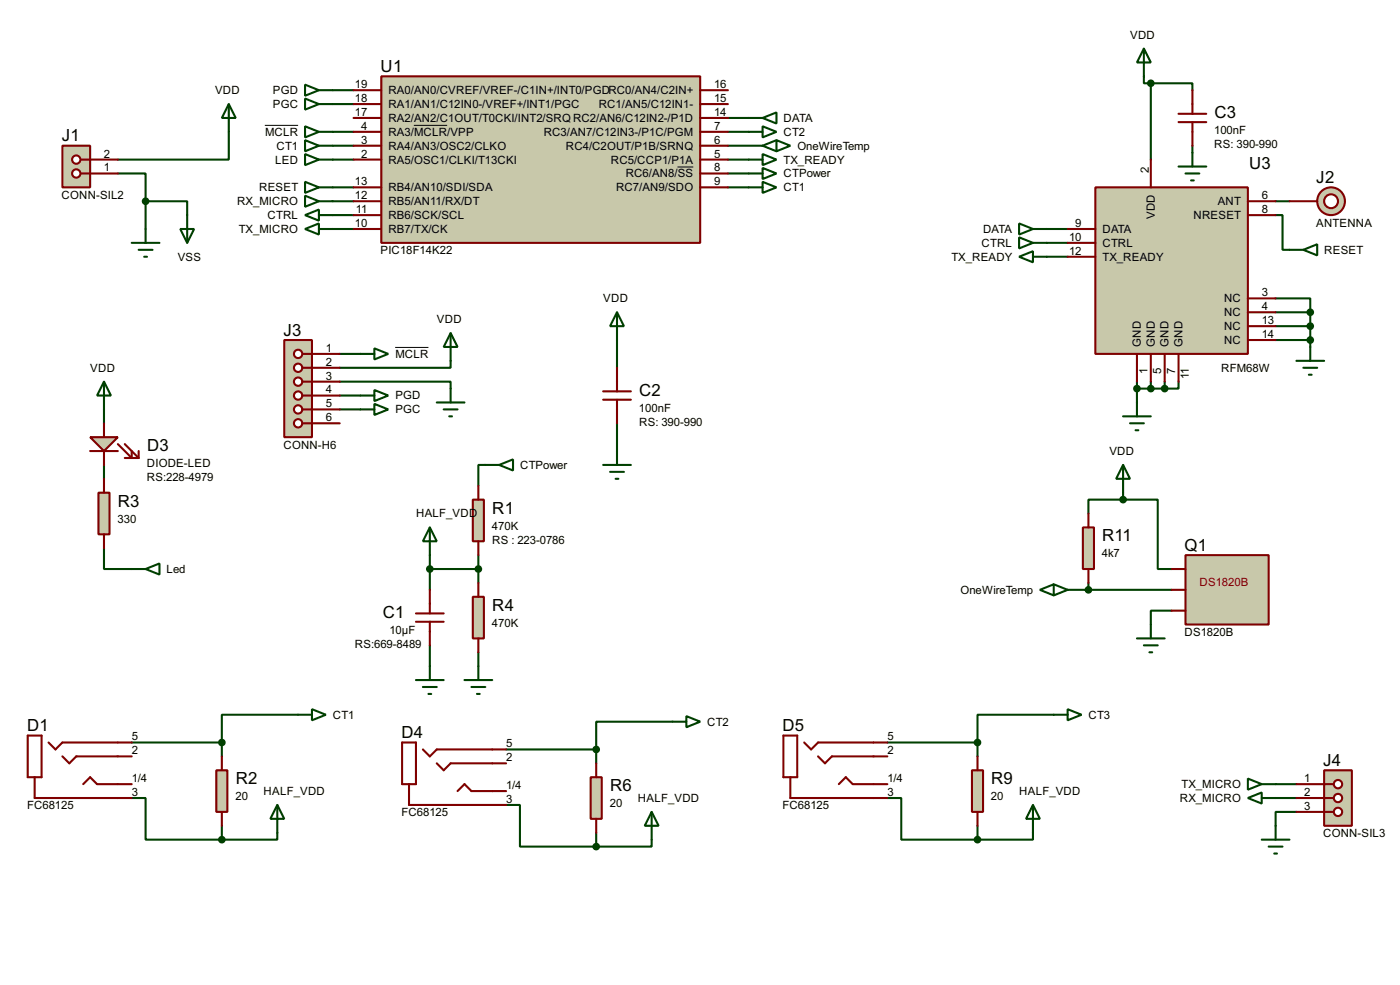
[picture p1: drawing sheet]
<svg xmlns="http://www.w3.org/2000/svg" width="256mm" height="180mm" viewBox="0 0 256 180" stroke-linecap="round" stroke-linejoin="round" font-family="sans-serif">
<g fill="none" stroke="#004000" stroke-width=".38">
<path d="M61 16.5h3.8M61 19h3.8M209.5 14v1.2h1.3M210.8 15.2h7.6v1.3M210.8 15.2v14M21.6 31.7h5.1v5.1M26.7 36.8h7.6v2.6M26.7 36.8v5.1M41.9 24.1v5.1h-20.3M61 24.1h3.8M61 39.4h3.8M61 34.3h3.8"/>
<path d="M61 26.7h3.8M61 36.8h3.8M61 29.2h3.8M133.3 24.1h3.9M133.3 34.3h3.9M133.3 31.7h3.9M133.3 26.7h6.4M133.3 29.2h3.9M133.3 21.6h3.9M218.4 26.7v1.2M233.7 39.4h1.2v6.3h1.3M233.7 36.8h2.5"/>
<path d="M61 41.9h3.8M191.8 41.9h3.8M191.8 44.4h3.8M191.8 47h3.8M233.7 54.6h6.3v2.5M233.7 59.7h6.3M233.7 57.1h6.3M240 57.1v6.4M19 74.9v2.6M62.2 69.8h20.3v1.3M62.2 64.8h3.8M62.2 72.4h3.8"/>
<path d="M62.2 74.9h3.8M82.5 66v1.3h-20.3M113 62.2v5.1M113 77.5v5M208.3 69.8v3.9M208.3 71.1h5.1M210.8 69.8v1.3M213.4 69.8v1.3M215.9 69.8v1.3h-2.5M233.7 62.2h6.3M19 85.1v2.5M88.9 85.1h-1.3v3.8"/>
<path d="M205.7 91.4h-6.3v2.6M205.7 91.4h6.4v12.7h2.5M205.7 90.2v1.2M19 100.3v3.8h5.1M78.7 101.6v6.3M78.7 118.1v3.8M78.7 104.1h8.9M87.6 101.6v5.1M87.6 119.4v2.5M195.6 107.9h19M199.4 106.7v1.2M214.6 111.8h-3.8v2.5"/>
<path d="M24.1 135.9h16.5M40.6 135.9v2.5M54.6 130.8h-14v5.1M92.7 137.2h16.5M109.2 137.2v2.5M123.2 132.1h-14v5.1M162.6 135.9h16.5M179.1 135.9v2.5M193 130.8h-13.9v5.1M24.1 146h2.6v7.7h13.9M40.6 151.1v2.6M50.8 152.4v1.3h-10.2"/>
<path d="M92.7 147.3h2.5v7.6h14M109.2 152.4v2.5M119.4 153.7v1.2h-10.2M162.6 146h2.5v7.7h14M179.1 151.1v2.6M189.2 152.4v1.3h-10.1M233.7 143.5h3.8M233.7 146h3.8M237.5 148.6h-3.8v2.5"/>
</g>
<path d="M69.8 14h58.5v30.4h-58.5z" fill="#c8c8aa" stroke="#800000" stroke-width=".38"/>
<g fill="none" stroke="#800000" stroke-width=".38">
<path d="M64.8 16.5h5M64.8 19h5M128.3 16.5h5M128.3 19h5M64.8 26.7h5M64.8 29.2h5M64.8 34.3h5M64.8 36.8h5M64.8 39.4h5M64.8 24.1h5M64.8 21.6h5M128.3 26.7h5"/>
<path d="M128.3 29.2h5M128.3 34.3h5M128.3 24.1h5M128.3 31.7h5M128.3 21.6h5M64.8 41.9h5"/>
</g>
<path d="M75.8 22.9h6.1M124.1 30.6h2.9" fill="none" stroke="#000" stroke-width=".18"/>
<path d="M11.4 26.7h5.1v7.6h-5.1z" fill="#c8c8aa" stroke="#800000" stroke-width=".38"/>
<path d="M14.7 31.7h1.8" fill="none" stroke="#800000" stroke-width=".38"/>
<circle cx="14" cy="31.8" r=".76" fill="#feffff" stroke="#800000" stroke-width=".38"/>
<path d="M14.7 29.2h1.8" fill="none" stroke="#800000" stroke-width=".38"/>
<circle cx="14" cy="29.2" r=".76" fill="#feffff" stroke="#800000" stroke-width=".38"/>
<path d="M16.5 31.7h5.1M16.5 29.2h5.1" fill="none" stroke="#800000" stroke-width=".38"/>
<path d="M41.9 19l1.3 2.6h-2.6zM41.9 19v5.1M34.3 39.4v5M24.1 44.4h5.1M25.4 45.7h2.5M26.4 47h.5M26.7 41.9v2.5M33 41.9h2.6l-1.3 2.5z" fill="none" stroke="#004000" stroke-width=".38"/>
<circle cx="26.7" cy="36.8" r=".51" fill="#004000" stroke="#004000" stroke-width=".38"/>
<path d="M16.5 80h5.1l-2.6 2.5z" fill="#c8c8aa" stroke="#800000" stroke-width=".38"/>
<path d="M19 77.5v2.5M16.5 82.5h5.1M19 82.5v2.6M21.6 81.3l2.5 2.5v-1.3M22.9 81.3l2.5 2.5M22.9 83.8h2.5M25.4 82.5v1.3" fill="none" stroke="#800000" stroke-width=".38"/>
<path d="M18 90.2h2.1v7.6h-2.1z" fill="#c8c8aa" stroke="#800000" stroke-width=".38"/>
<path d="M19 87.6v2.6M19 97.8v2.5M5.1 134.6h2.5v7.6h-2.5zM8.9 135.9l1.3 1.3 1.2-1.3h12.7M11.4 138.4l1.3 1.3 1.3-1.3h10.1M6.3 142.2v3.8h17.8M15.2 143.5l1.3-1.3 1.3 1.3h6.3" fill="none" stroke="#800000" stroke-width=".38"/>
<path d="M137.2 24.1h2.5M139.7 23.1l2.5 1-2.5 1zM24.1 104.1h2.6M26.7 104.1l2.5-1v2.1z" fill="none" stroke="#004000" stroke-width=".38"/>
<path d="M39.6 141h2.1v7.6h-2.1z" fill="#c8c8aa" stroke="#800000" stroke-width=".38"/>
<path d="M40.6 138.4v2.6M40.6 148.6v2.5" fill="none" stroke="#800000" stroke-width=".38"/>
<path d="M76.2 124.5h5.1M77.5 125.7h2.5M78.5 127h.5M78.7 121.9v2.6" fill="none" stroke="#004000" stroke-width=".38"/>
<path d="M86.6 91.4h2v7.7h-2z" fill="#c8c8aa" stroke="#800000" stroke-width=".38"/>
<path d="M87.6 88.9v2.5M87.6 99.1v2.5" fill="none" stroke="#800000" stroke-width=".38"/>
<path d="M86.6 109.2h2v7.6h-2z" fill="#c8c8aa" stroke="#800000" stroke-width=".38"/>
<path d="M87.6 106.7v2.5M87.6 116.8v2.6" fill="none" stroke="#800000" stroke-width=".38"/>
<g fill="none" stroke="#004000" stroke-width=".38">
<path d="M209.5 8.9l1.3 2.5h-2.5zM209.5 8.9v5.1M55.9 39.4l2.5-1v2zM55.9 33.3l2.5 1-2.5 1zM58.4 39.4h2.6M58.4 34.3h2.6M137.2 34.3h2.5M137.2 29.2h2.5M139.7 33.3l2.5 1-2.5 1zM139.7 28.2l2.5 1-2.5 1zM215.9 30.5h5.1M217.2 31.7h2.5"/>
<path d="M218.2 33h.5M218.4 27.9v2.6M186.7 47l2.5-1v2zM186.7 43.4l2.5 1-2.5 1.1zM186.7 40.9l2.5 1-2.5 1zM189.2 47h2.6M189.2 44.4h2.6M189.2 41.9h2.6M205.7 76.2h5.1M207 77.5h2.5M208 78.7h.5M208.3 73.7v2.5"/>
<path d="M88.9 85.1h2.5M91.4 85.1l2.6-1v2zM54.6 130.8h2.5M57.1 129.8l2.6 1-2.6 1zM85.1 124.5h5.1M86.4 125.7h2.5M87.4 127h.5M87.6 121.9v2.6"/>
</g>
<circle cx="40.6" cy="135.9" r=".51" fill="#004000" stroke="#004000" stroke-width=".38"/>
<circle cx="243.8" cy="36.8" r="2.54" fill="#c8c8aa" stroke="#800000" stroke-width=".38"/>
<circle cx="243.8" cy="36.8" r="1.27" fill="#feffff" stroke="#800000" stroke-width=".38"/>
<path d="M236.2 36.8h5.1" fill="none" stroke="#800000" stroke-width=".38"/>
<path d="M236.2 45.7h2.6M238.8 45.7l2.5-1v2z" fill="none" stroke="#004000" stroke-width=".38"/>
<path d="M52.1 62.2h5v17.8h-5z" fill="#c8c8aa" stroke="#800000" stroke-width=".38"/>
<path d="M55.4 64.8h1.7" fill="none" stroke="#800000" stroke-width=".38"/>
<circle cx="54.6" cy="67.3" r=".76" fill="#feffff" stroke="#800000" stroke-width=".38"/>
<path d="M55.4 67.3h1.7" fill="none" stroke="#800000" stroke-width=".38"/>
<circle cx="54.6" cy="69.9" r=".76" fill="#feffff" stroke="#800000" stroke-width=".38"/>
<path d="M55.4 69.8h1.7" fill="none" stroke="#800000" stroke-width=".38"/>
<circle cx="54.6" cy="72.4" r=".76" fill="#feffff" stroke="#800000" stroke-width=".38"/>
<path d="M55.4 72.4h1.7" fill="none" stroke="#800000" stroke-width=".38"/>
<circle cx="54.6" cy="74.9" r=".76" fill="#feffff" stroke="#800000" stroke-width=".38"/>
<path d="M55.4 74.9h1.7" fill="none" stroke="#800000" stroke-width=".38"/>
<circle cx="54.6" cy="77.5" r=".76" fill="#feffff" stroke="#800000" stroke-width=".38"/>
<path d="M55.4 77.5h1.7" fill="none" stroke="#800000" stroke-width=".38"/>
<circle cx="54.6" cy="64.8" r=".76" fill="#feffff" stroke="#800000" stroke-width=".38"/>
<path d="M57.1 64.8h5.1M57.1 67.3h5.1M57.1 69.8h5.1M57.1 72.4h5.1M57.1 74.9h5.1M57.1 77.5h5.1M73.7 135.9h2.5v7.6h-2.5zM77.5 137.2l1.2 1.2 1.3-1.2h12.7M80 139.7l1.3 1.3 1.2-1.3h10.2M74.9 143.5v3.8h17.8M83.8 144.8l1.3-1.3 1.3 1.3h6.3" fill="none" stroke="#800000" stroke-width=".38"/>
<g fill="none" stroke="#004000" stroke-width=".38">
<path d="M55.9 15.5l2.5 1-2.5 1zM55.9 18l2.5 1-2.5 1.1zM58.4 16.5h2.6M58.4 19h2.6M55.9 23.1l2.5 1-2.5 1zM58.4 24.1h2.6M137.2 31.7h2.5M139.7 30.7l2.5 1-2.5 1.1zM66 64.8h2.6M66 74.9h2.6M66 72.4h2.6M68.6 63.8l2.5 1-2.5 1z"/>
<path d="M68.6 71.4l2.5 1-2.5 1zM68.6 73.9l2.5 1-2.5 1zM80 73.7h5.1M81.3 74.9h2.5M82.3 76.2h.5M82.5 61l1.3 2.5h-2.5zM82.5 61v5M82.5 71.1v2.6"/>
</g>
<path d="M48.5 22.9h6.1M72.4 63.6h6.1" fill="none" stroke="#000" stroke-width=".18"/>
<path d="M108.2 142.2h2v7.7h-2z" fill="#c8c8aa" stroke="#800000" stroke-width=".38"/>
<path d="M109.2 139.7v2.5M143.5 134.6h2.5v7.6h-2.5zM147.3 135.9l1.3 1.3 1.3-1.3h12.7M149.9 138.4l1.2 1.3 1.3-1.3h10.2M109.2 149.9v2.5M144.8 142.2v3.8h17.8M153.7 143.5l1.2-1.3 1.3 1.3h6.4" fill="none" stroke="#800000" stroke-width=".38"/>
<path d="M123.2 132.1h2.5M125.7 131.1l2.6 1-2.6 1z" fill="none" stroke="#004000" stroke-width=".38"/>
<circle cx="109.2" cy="137.2" r=".51" fill="#004000" stroke="#004000" stroke-width=".38"/>
<path d="M178.1 141h2v7.6h-2z" fill="#c8c8aa" stroke="#800000" stroke-width=".38"/>
<g fill="none" stroke="#800000" stroke-width=".38">
<path d="M218.4 16.5v4.3M215.9 22.4h5.1M215.9 20.8h5.1M218.4 22.4v4.3M110.5 73.2h5.1M110.5 71.6h5.1M113 67.3v4.3M113 73.2v4.3M76.2 113.8h5.1M76.2 112.3h5.1M78.7 107.9v4.4M78.7 113.8v4.3"/>
<path d="M179.1 138.4v2.6M179.1 148.6v2.5"/>
</g>
<path d="M55.9 25.7l2.5 1-2.5 1zM58.4 26.7h2.6M137.2 21.6h2.5M139.7 21.6l2.5-1v2zM113 57.1l1.3 2.6h-2.5zM113 57.1v5.1M110.5 85.1h5.1M111.8 86.4h2.5M112.8 87.6h.5M113 82.5v2.6M193 130.8h2.6M195.6 129.8l2.5 1-2.5 1z" fill="none" stroke="#004000" stroke-width=".38"/>
<circle cx="179.1" cy="135.9" r=".51" fill="#004000" stroke="#004000" stroke-width=".38"/>
<path d="M217.2 101.6h15.2v12.7h-15.2z" fill="#c8c8aa" stroke="#800000" stroke-width=".38"/>
<path d="M214.6 104.1h2.6M214.6 107.9h2.6M214.6 111.8h2.6" fill="none" stroke="#800000" stroke-width=".38"/>
<path d="M198.4 96.5h2v7.6h-2z" fill="#c8c8aa" stroke="#800000" stroke-width=".38"/>
<path d="M199.4 94v2.5M199.4 104.1v2.6" fill="none" stroke="#800000" stroke-width=".38"/>
<path d="M142.2 25.7l2.6 1-2.6 1zM142.2 25.7l-2.5 1 2.5 1M205.7 85.1l1.3 2.5h-2.5zM205.7 85.1v5.1M190.5 107.9l2.5-1v2.1zM193 106.9l2.6 1-2.6 1.1M208.3 116.8h5.1M209.5 118.1h2.6M210.6 119.4h.5M210.8 114.3v2.5" fill="none" stroke="#004000" stroke-width=".38"/>
<g fill="#004000" stroke="#004000" stroke-width=".38">
<circle cx="199.4" cy="107.9" r=".51"/>
<circle cx="205.7" cy="91.4" r=".51"/>
</g>
<path d="M200.7 34.3h27.9v30.5h-27.9z" fill="#c8c8aa" stroke="#800000" stroke-width=".38"/>
<g fill="none" stroke="#800000" stroke-width=".38">
<path d="M210.8 29.2v5.1M228.6 39.4h5.1M228.6 36.8h5.1M195.6 41.9h5.1M195.6 44.4h5.1M195.6 47h5.1M228.6 59.7h5.1M228.6 57.1h5.1M228.6 54.6h5.1M208.3 64.8v5M210.8 64.8v5M213.4 64.8v5"/>
<path d="M215.9 64.8v5M228.6 62.2h5.1"/>
</g>
<g fill="#004000" stroke="#004000" stroke-width=".38">
<circle cx="208.3" cy="71.1" r=".51"/>
<circle cx="210.8" cy="71.1" r=".51"/>
<circle cx="213.4" cy="71.1" r=".51"/>
<circle cx="240" cy="62.2" r=".51"/>
<circle cx="240" cy="59.7" r=".51"/>
<circle cx="240" cy="57.1" r=".51"/>
<circle cx="210.8" cy="15.2" r=".51"/>
<circle cx="87.6" cy="104.1" r=".51"/>
<circle cx="78.7" cy="104.1" r=".51"/>
<circle cx="40.6" cy="153.7" r=".51"/>
<circle cx="109.2" cy="154.9" r=".51"/>
<circle cx="179.1" cy="153.7" r=".51"/>
</g>
<g fill="none" stroke="#004000" stroke-width=".38">
<path d="M55.9 28.2l2.5 1-2.5 1zM58.4 29.2h2.6M19 69.8l1.3 2.6h-2.5zM19 69.8v5.1M237.5 66h5.1M238.8 67.3h2.5M239.8 68.6h.5M240 63.5v2.5M78.7 96.5l1.3 2.6h-2.5zM78.7 96.5v5.1M50.8 147.3l1.3 2.6h-2.6zM50.8 147.3v5.1"/>
<path d="M119.4 148.6l1.2 2.5h-2.5zM119.4 148.6v5.1M189.2 147.3l1.3 2.6h-2.5zM189.2 147.3v5.1"/>
</g>
<path d="M242.6 141h5v10.1h-5z" fill="#c8c8aa" stroke="#800000" stroke-width=".38"/>
<path d="M242.6 143.5h1.7" fill="none" stroke="#800000" stroke-width=".38"/>
<circle cx="245.1" cy="143.5" r=".76" fill="#feffff" stroke="#800000" stroke-width=".38"/>
<path d="M242.6 146h1.7" fill="none" stroke="#800000" stroke-width=".38"/>
<circle cx="245.1" cy="146.1" r=".76" fill="#feffff" stroke="#800000" stroke-width=".38"/>
<path d="M242.6 148.6h1.7" fill="none" stroke="#800000" stroke-width=".38"/>
<circle cx="245.1" cy="148.6" r=".76" fill="#feffff" stroke="#800000" stroke-width=".38"/>
<path d="M237.5 143.5h5.1M237.5 146h5.1M237.5 148.6h5.1" fill="none" stroke="#800000" stroke-width=".38"/>
<path d="M55.9 35.8l2.5 1-2.5 1zM58.4 36.8h2.6M55.9 41.9l2.5-1v2zM58.4 41.9h2.6M228.6 142.5l2.5 1-2.5 1zM228.6 146l2.5-1v2.1zM231.1 153.7h5.1M231.1 143.5h2.6M231.1 146h2.6M232.4 154.9h2.5M233.4 156.2h.5M233.7 151.1v2.6" fill="none" stroke="#004000" stroke-width=".38"/>
<g font-size="3.4">
<text x="69.7" y="13.2">U1</text>
<text x="222.5" y="21.6">C3</text>
<text x="11.3" y="25.9">J1</text>
<text x="228.8" y="30.9">U3</text>
<text x="241.1" y="33.5">J2</text>
<text x="52" y="61.4">J3</text>
<text x="117.1" y="72.4">C2</text>
<text x="26.9" y="82.6">D3</text>
<text x="21.6" y="92.8">R3</text>
<text x="90.2" y="94">R1</text>
<text x="201.9" y="99.1">R11</text>
<text x="217" y="100.8">Q1</text>
<text x="70.1" y="113">C1</text>
<text x="90.2" y="111.8">R4</text>
<text x="5" y="133.8">D1</text>
<text x="73.5" y="135">D4</text>
<text x="143.4" y="133.8">D5</text>
<text x="43.2" y="143.5">R2</text>
<text x="181.6" y="143.5">R9</text>
<text x="242.4" y="140.1">J4</text>
<text x="111.8" y="144.8">R6</text>
</g>
<g font-size="2.3">
<text x="207" y="7.1">VDD</text>
<text x="39.4" y="17.2">VDD</text>
<text x="50" y="17.2">PGD</text>
<text x="65" y="16.1">19</text>
<text x="71.2" y="17.2">RA0/AN0/CVREF/VREF-/C1IN+/INT0/PGDRC0/AN4/C2IN+</text>
<text x="130.8" y="16.1">16</text>
<text x="50" y="19.8">PGC</text>
<text x="65" y="18.7">18</text>
<text x="65" y="21.2">17</text>
<text x="66.2" y="23.7">4</text>
<text x="71.2" y="19.8">RA1/AN1/C12IN0-/VREF+/INT1/PGC</text>
<text x="71.2" y="22.3">RA2/AN2/C1OUT/T0CKI/INT2/SRQRC2/AN6/C12IN2-/P1D</text>
<text x="109.7" y="19.8">RC1/AN5/C12IN1-</text>
<text x="130.8" y="23.7">7</text>
<text x="130.8" y="18.7">15</text>
<text x="130.8" y="21.2">14</text>
<text x="143.5" y="22.3">DATA</text>
<text x="19" y="28.8">2</text>
<text x="48.5" y="24.8">MCLR</text>
<text x="50.4" y="29.9">LED</text>
<text x="50.7" y="27.4">CT1</text>
<text x="66.2" y="26.3">3</text>
<text x="66.2" y="28.8">2</text>
<text x="71.2" y="27.4">RA4/AN3/OSC2/CLKO</text>
<text x="71.2" y="29.9">RA5/OSC1/CLKI/T13CKI</text>
<text x="71.2" y="24.8">RA3/MCLR/VPP</text>
<text x="99.6" y="24.8">RC3/AN7/C12IN3-/P1C/PGM</text>
<text x="103.7" y="27.4">RC4/C2OUT/P1B/SRNQ</text>
<text x="111.9" y="29.9">RC5/CCP1/P1A</text>
<text x="130.8" y="26.3">6</text>
<text x="130.8" y="28.8">5</text>
<text x="143.5" y="24.8">CT2</text>
<text x="143.5" y="29.9">TX_READY</text>
<text x="146.1" y="27.4">OneWireTemp</text>
<text x="222.4" y="24.6">100nF</text>
<text x="222.5" y="27.1">RS: 390-990</text>
<text x="19" y="31.4">1</text>
<text x="47.5" y="35">RESET</text>
<text x="65" y="33.9">13</text>
<text x="71.2" y="35">RB4/AN10/SDI/SDA</text>
<text x="112.9" y="35">RC7/AN9/SDO</text>
<text x="114.6" y="32.5">RC6/AN8/SS</text>
<text x="130.8" y="31.4">8</text>
<text x="130.8" y="33.9">9</text>
<text x="143.5" y="35">CT1</text>
<text x="143.5" y="32.5">CTPower</text>
<text x="210.4" y="31.8" transform="rotate(-90 210.4 31.8)">2</text>
<text x="11.3" y="36.4">CONN-SIL2</text>
<text x="43.4" y="37.5">RX_MICRO</text>
<text x="49" y="40.1">CTRL</text>
<text x="65" y="36.4">12</text>
<text x="65" y="41.5">10</text>
<text x="65.2" y="39">11</text>
<text x="71.2" y="37.5">RB5/AN11/RX/DT</text>
<text x="71.2" y="40.1">RB6/SCK/SCL</text>
<text x="197" y="41.5">9</text>
<text x="211.5" y="40.1" transform="rotate(-90 211.5 40.1)">VDD</text>
<text x="218.6" y="40.1">NRESET</text>
<text x="223.1" y="37.5">ANT</text>
<text x="231.1" y="39">8</text>
<text x="231.1" y="36.4">6</text>
<text x="241.1" y="41.5">ANTENNA</text>
<text x="32.5" y="47.7">VSS</text>
<text x="43.7" y="42.6">TX_MICRO</text>
<text x="69.7" y="46.6">PIC18F14K22</text>
<text x="71.2" y="42.6">RB7/TX/CK</text>
<text x="174.3" y="47.7">TX_READY</text>
<text x="179.8" y="45.2">CTRL</text>
<text x="180.1" y="42.6">DATA</text>
<text x="195.8" y="44.1">10</text>
<text x="195.8" y="46.6">12</text>
<text x="202" y="42.6">DATA</text>
<text x="202" y="45.2">CTRL</text>
<text x="202" y="47.7">TX_READY</text>
<text x="242.6" y="46.4">RESET</text>
<text x="80" y="59.1">VDD</text>
<text x="110.5" y="55.3">VDD</text>
<text x="224.2" y="57.9">NC</text>
<text x="224.2" y="55.3">NC</text>
<text x="231.1" y="59.3">13</text>
<text x="231.1" y="56.8">4</text>
<text x="231.1" y="54.2">3</text>
<text x="59.7" y="64.4">1</text>
<text x="72.4" y="65.5">MCLR</text>
<text x="209" y="63.5" transform="rotate(-90 209 63.5)">GND</text>
<text x="211.5" y="63.5" transform="rotate(-90 211.5 63.5)">GND</text>
<text x="214.1" y="63.5" transform="rotate(-90 214.1 63.5)">GND</text>
<text x="216.6" y="63.5" transform="rotate(-90 216.6 63.5)">GND</text>
<text x="224.2" y="62.9">NC</text>
<text x="224.2" y="60.4">NC</text>
<text x="231.1" y="61.8">14</text>
<text x="16.5" y="68">VDD</text>
<text x="59.7" y="66.9">2</text>
<text x="59.7" y="69.5">3</text>
<text x="210.2" y="68.5" transform="rotate(-90 210.2 68.5)">1</text>
<text x="212.7" y="68.5" transform="rotate(-90 212.7 68.5)">5</text>
<text x="215.3" y="68.5" transform="rotate(-90 215.3 68.5)">7</text>
<text x="217.8" y="69.4" transform="rotate(-90 217.8 69.4)">11</text>
<text x="223.7" y="68.2">RFM68W</text>
<text x="59.7" y="72">4</text>
<text x="59.7" y="74.5">5</text>
<text x="59.7" y="77.1">6</text>
<text x="72.4" y="73.1">PGD</text>
<text x="72.4" y="75.6">PGC</text>
<text x="117.1" y="75.4">100nF</text>
<text x="117.1" y="77.9">RS: 390-990</text>
<text x="51.9" y="82.1">CONN-H6</text>
<text x="203.2" y="83.3">VDD</text>
<text x="26.9" y="85.6">DIODE-LED</text>
<text x="26.9" y="88.1">RS:228-4979</text>
<text x="95.3" y="85.8">CTPower</text>
<text x="21.5" y="95.7">330</text>
<text x="76.2" y="94.7">HALF_VDD</text>
<text x="90.1" y="96.9">470K</text>
<text x="90.2" y="99.5">RS : 223-0786</text>
<text x="30.5" y="104.9">Led</text>
<text x="201.8" y="102">4k7</text>
<text x="176" y="108.7">OneWireTemp</text>
<text x="65" y="118.5">RS:669-8489</text>
<text x="71.3" y="116">10µF</text>
<text x="90.1" y="114.7">470K</text>
<text x="217" y="116.4">DS1820B</text>
<text x="61" y="131.5">CT1</text>
<text x="199.4" y="131.5">CT3</text>
<text x="24.1" y="135.5">5</text>
<text x="92.7" y="136.8">5</text>
<text x="129.6" y="132.8">CT2</text>
<text x="162.6" y="135.5">5</text>
<text x="24.1" y="143.1">1/4</text>
<text x="24.1" y="138">2</text>
<text x="92.7" y="139.3">2</text>
<text x="162.6" y="143.1">1/4</text>
<text x="162.6" y="138">2</text>
<text x="238.9" y="143.1">1</text>
<text x="4.9" y="148.1">FC68125</text>
<text x="24.1" y="145.7">3</text>
<text x="43.1" y="146.5">20</text>
<text x="48.3" y="145.5">HALF_VDD</text>
<text x="73.5" y="149.4">FC68125</text>
<text x="92.7" y="146.9">3</text>
<text x="92.7" y="144.4">1/4</text>
<text x="111.7" y="147.7">20</text>
<text x="116.9" y="146.8">HALF_VDD</text>
<text x="143.3" y="148.1">FC68125</text>
<text x="162.6" y="145.7">3</text>
<text x="181.5" y="146.5">20</text>
<text x="186.7" y="145.5">HALF_VDD</text>
<text x="216.1" y="146.8">RX_MICRO</text>
<text x="216.4" y="144.2">TX_MICRO</text>
<text x="238.9" y="145.7">2</text>
<text x="238.9" y="148.2">3</text>
<text x="242.4" y="153.2">CONN-SIL3</text>
</g>
<text font-size="2.3" fill="#800000" x="219.7" y="107.3">DS1820B</text>
</svg>
